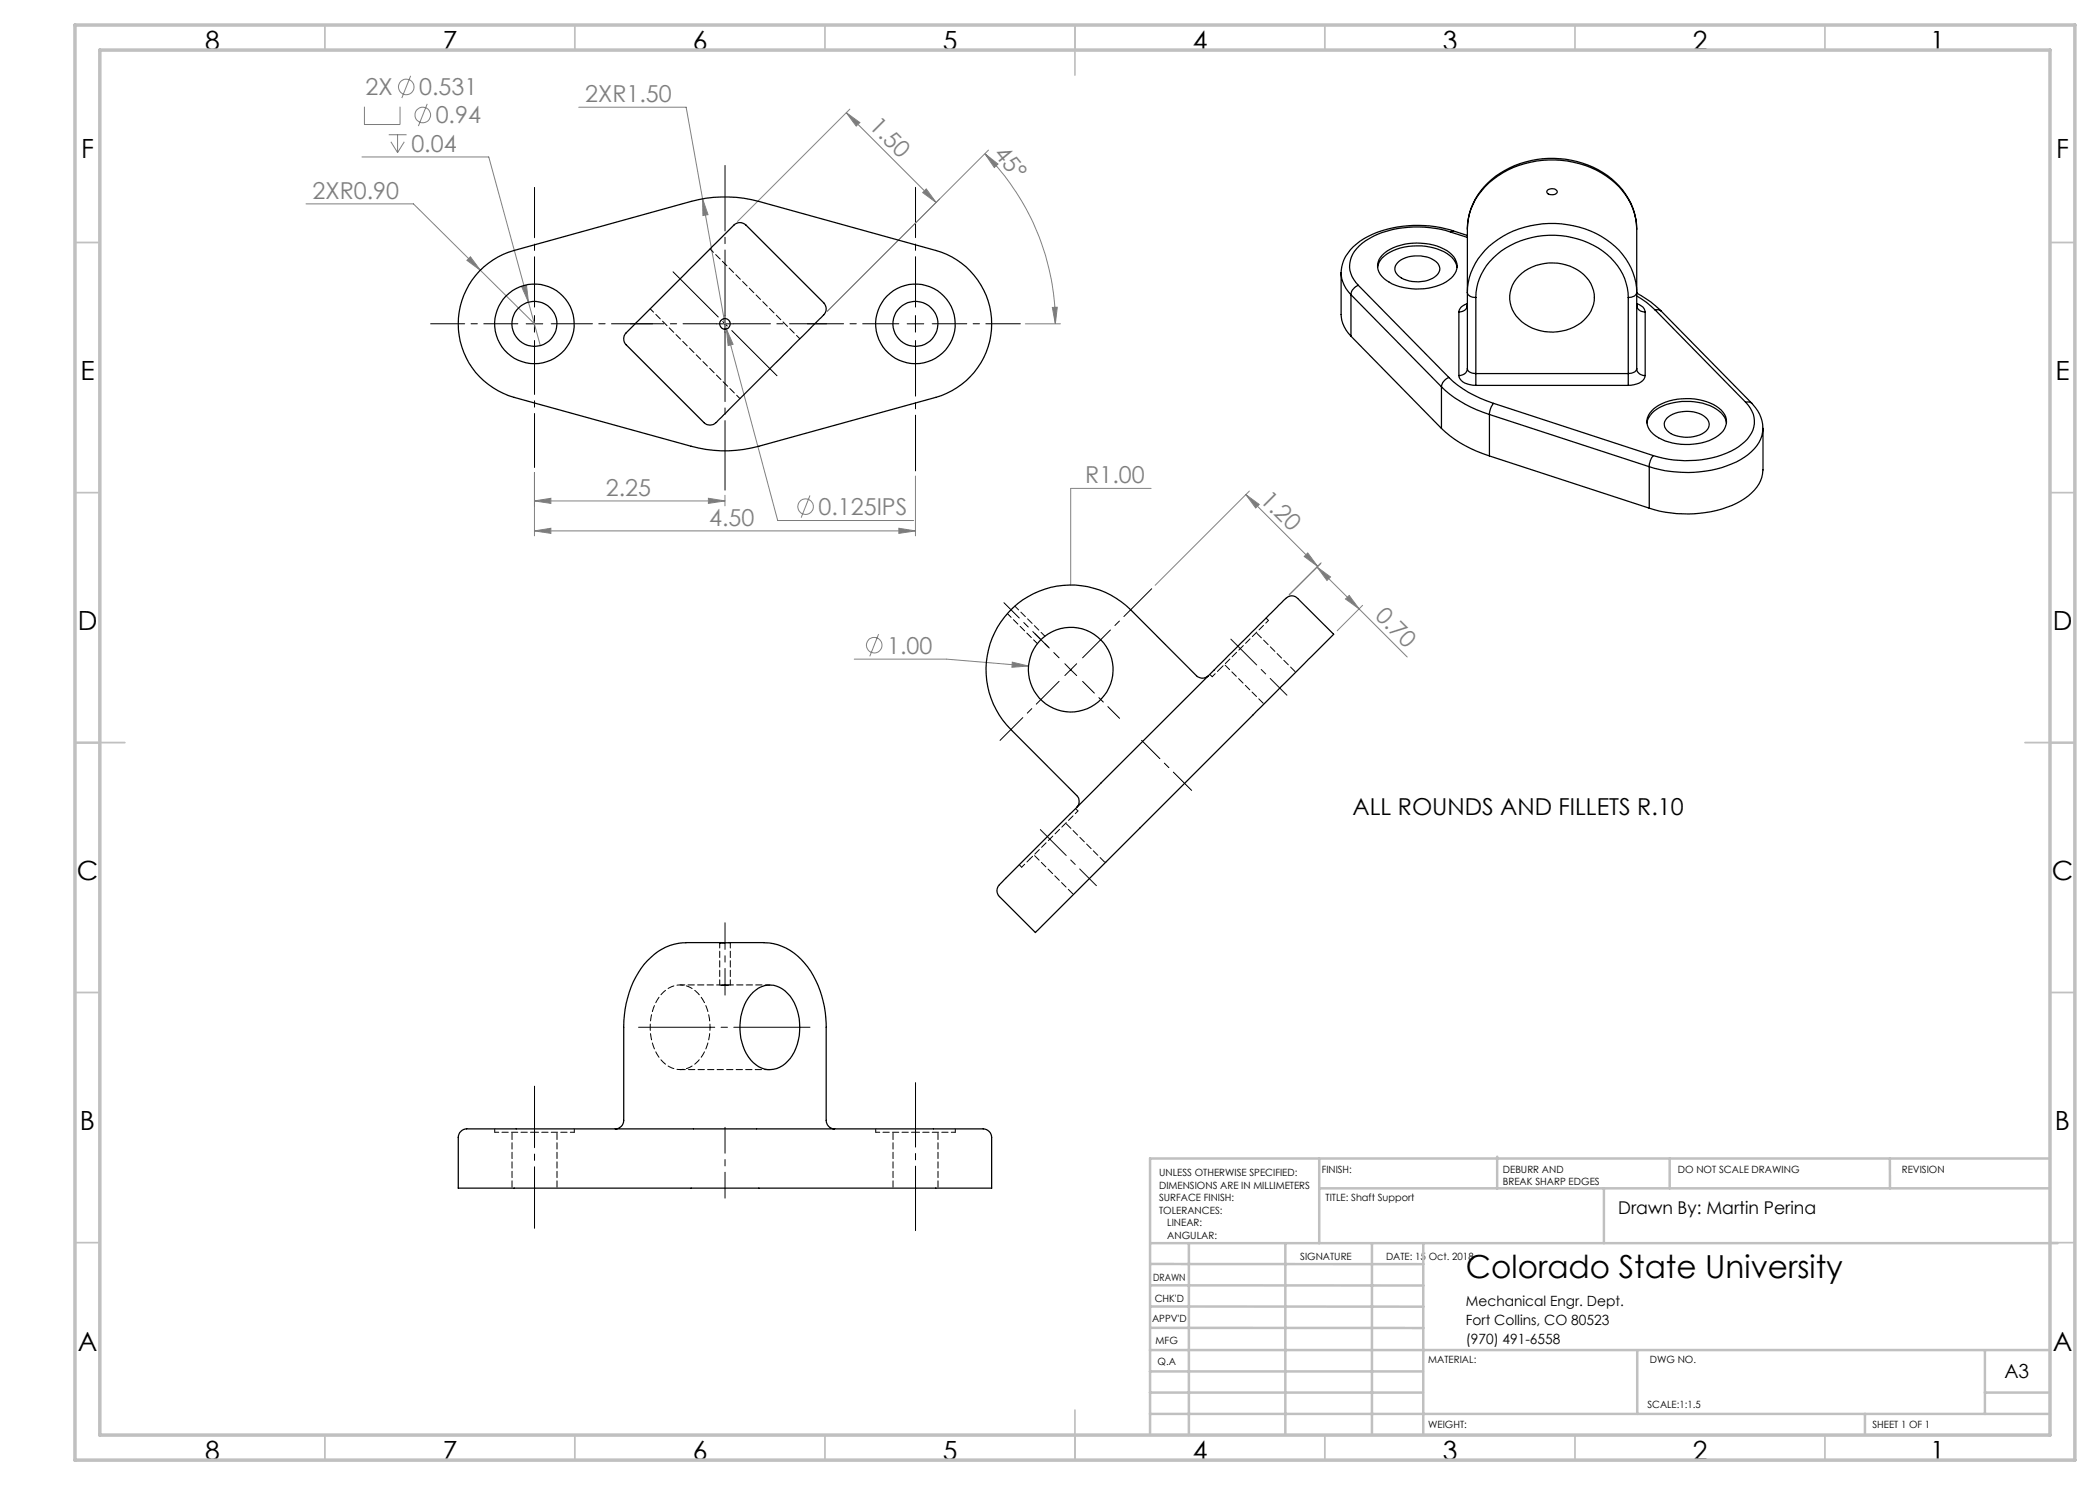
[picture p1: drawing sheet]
<svg xmlns="http://www.w3.org/2000/svg" width="420mm" height="297mm" viewBox="0 0 420 297" stroke-linecap="round" stroke-linejoin="round" font-family="sans-serif">
<g fill="none" stroke="#808080" stroke-width=".2">
<path d="M82.1 15.2l-1.7 4.4M72.4 31.4h25.4l10.3 37.7M72.9 21.3v3.6h7.1v-3.6M77.8 26.9h3.5M78.2 28.4l1.3 2.1M79.5 26.9v3.6M80.9 28.4l-1.4 2.1M85.4 20.8l-1.7 4.4M115.7 21.4h21.5l7.8 43.4M140.5 39.8l1.1 3.1-1 .2zM169.3 22.5l17.9 18M169.3 22.5l2.7 2-.8 .7z"/>
<path d="M170 21.8l-22.5 22.5M185.2 37.8l2 2.7-2.7-2zM197 30.8l2.6 2-.7 .7zM197 30.8a48.2 48.2 0 0 1 14.1 34M197.7 30l-32.2 32.3M61.2 40.8h21.5l24.2 24M93.4 52.1l.7-.7 2 2.6zM104.4 57.4l.9-.3 .4 3.3zM144.7 63.7l.6 2.1M145.3 65.8l1.3 3.1-1 .2zM145.3 65.8l10.2 38.3h27.2M205.1 64.8h7"/>
<path d="M210.5 61.5h1l-.4 3.3zM106.9 94.5v12.7M141.7 99.7l3.3 .5-3.3 .5zM145 99.1v2.1M162 99.1l-1.8 4.4M183.1 95.2v12M230.2 97.7h-16.1v19.3M249.2 98.9l2.6 2-.7 .7zM249.2 98.9l14.3 14.4M249.9 98.2l-18.9 18.8M106.9 100.2l3.3-.5v1zM106.9 106.2l3.3-.5v1z"/>
<path d="M106.9 100.2h38.1M106.9 106.2h76.2M179.8 105.7l3.3 .5-3.3 .5zM260.8 111.3l.7-.7 2 2.7zM263.4 113.4l2.7 2-.7 .7zM263.4 113.4l18 18M264.2 112.6l-6.4 6.4 6.3-6.3M269.1 119.8l.7-.7 2 2.7zM170.9 131.8h18.4l16.4 1.4M175.7 126.8l-1.7 4.5M202.5 132.4l3.2 .8-3.3 .3zM272.5 121.1l-5.1 5"/>
<circle cx="81.2" cy="17.4" r="1.55"/>
<circle cx="84.6" cy="23" r="1.55"/>
<circle cx="161.1" cy="101.3" r="1.56"/>
<circle cx="174.8" cy="129" r="1.55"/>
</g>
<path d="M106.9 217.2v28.5" fill="none" stroke="#000" stroke-width=".2" stroke-dasharray="15.2 1.3 1.3 1.3" stroke-dashoffset="2.9"/>
<path d="M228.3 148.1l10 10M145 225.5v14.1" fill="none" stroke="#000" stroke-width=".2" stroke-dasharray="15.2 1.3 1.3 1.3" stroke-dashoffset="10.1"/>
<path d="M183.1 216.5v29.6" fill="none" stroke="#000" stroke-width=".2" stroke-dasharray="15.2 1.3 1.3 1.3" stroke-dashoffset="2.3"/>
<path d="M127.7 205.5h34.3" fill="none" stroke="#000" stroke-width=".2" stroke-dasharray="15.2 1.3 1.3 1.3"/>
<path d="M145 199v-14.4" fill="none" stroke="#000" stroke-width=".2" stroke-dasharray="15.2 1.3 1.3 1.3" stroke-dashoffset="9.9"/>
<path d="M134.6 54.4l20.8 20.8" fill="none" stroke="#000" stroke-width=".2" stroke-dasharray="15.2 1.3 1.3 1.3" stroke-dashoffset="2.4"/>
<path d="M106.9 61.4v-23.9M183.1 61.4v-23.9" fill="none" stroke="#000" stroke-width=".2" stroke-dasharray="15.2 1.3 1.3 1.3" stroke-dashoffset="5.2"/>
<path d="M179.8 64.8h-18.3" fill="none" stroke="#000" stroke-width=".2" stroke-dasharray="15.2 1.3 1.3 1.3" stroke-dashoffset="8"/>
<path d="M183.1 68.1v26.1" fill="none" stroke="#000" stroke-width=".2" stroke-dasharray="15.2 1.3 1.3 1.3" stroke-dashoffset="4.1"/>
<path d="M186.4 64.8h17.7" fill="none" stroke="#000" stroke-width=".2" stroke-dasharray="15.2 1.3 1.3 1.3" stroke-dashoffset="8.3"/>
<path d="M103.6 64.8h-17.5" fill="none" stroke="#000" stroke-width=".2" stroke-dasharray="15.2 1.3 1.3 1.3" stroke-dashoffset="8.4"/>
<path d="M106.9 68.1v25.4" fill="none" stroke="#000" stroke-width=".2" stroke-dasharray="15.2 1.3 1.3 1.3" stroke-dashoffset="4.4"/>
<path d="M110.2 64.8h20.3" fill="none" stroke="#000" stroke-width=".2" stroke-dasharray="15.2 1.3 1.3 1.3" stroke-dashoffset="7"/>
<path d="M145 63.1v-30" fill="none" stroke="#000" stroke-width=".2" stroke-dasharray="15.2 1.3 1.3 1.3" stroke-dashoffset="2.1"/>
<path d="M143.3 64.8h-17.2" fill="none" stroke="#000" stroke-width=".2" stroke-dasharray="15.2 1.3 1.3 1.3" stroke-dashoffset="8.5"/>
<path d="M145 66.4v31.6" fill="none" stroke="#000" stroke-width=".2" stroke-dasharray="15.2 1.3 1.3 1.3" stroke-dashoffset="1.3"/>
<path d="M146.7 64.8h18.6" fill="none" stroke="#000" stroke-width=".2" stroke-dasharray="15.2 1.3 1.3 1.3" stroke-dashoffset="7.8"/>
<path d="M246.2 127.8l11.2 11.2M208.1 165.9l11.2 11.2" fill="none" stroke="#000" stroke-width=".2" stroke-dasharray="15.2 1.3 1.3 1.3" stroke-dashoffset="7.9"/>
<path d="M209.6 129.4l-8.8-8.9" fill="none" stroke="#000" stroke-width=".2" stroke-dasharray="15.2 1.3 1.3 1.3" stroke-dashoffset="10.9"/>
<path d="M216.5 131.6l13.8-13.9" fill="none" stroke="#000" stroke-width=".2" stroke-dasharray="15.2 1.3 1.3 1.3" stroke-dashoffset="7.4"/>
<path d="M211.8 131.6l-4.8-4.8" fill="none" stroke="#000" stroke-width=".2" stroke-dasharray="15.2 1.3 1.3 1.3" stroke-dashoffset="13.7"/>
<path d="M211.8 136.3l-11.8 11.8" fill="none" stroke="#000" stroke-width=".2" stroke-dasharray="15.2 1.3 1.3 1.3" stroke-dashoffset="8.8"/>
<path d="M216.5 136.3l7.4 7.4" fill="none" stroke="#000" stroke-width=".2" stroke-dasharray="15.2 1.3 1.3 1.3" stroke-dashoffset="11.9"/>
<path d="M105.2 64.8h3.3M106.9 63.1v3.3M143.3 64.8h3.3M145 63.1v3.3M181.4 64.8h3.3M183.1 63.1v3.3M213 132.7l2.3 2.4M215.3 132.7l-2.3 2.4" fill="none" stroke="#000" stroke-width=".2"/>
<g fill="none" stroke="#c0c0c0" stroke-width=".35">
<path d="M65 5v5M115 5v5M165 5v5M215 5v10M265 5v5M315 5v5M365 5v5M15 48.5h5M410 48.5h5M15 98.5h5M410 98.5h5M15 148.5h10"/>
<path d="M405 148.5h10M15 198.5h5M410 198.5h5M15 248.5h5M410 248.5h5M65 287v5M115 287v5M165 287v5M215 282v10M265 287v5M315 287v5M365 287v5"/>
</g>
<g fill="none" stroke="#c0c0c0" stroke-width=".5">
<path d="M263.8 231.7v16.9M263.8 237.7h146.2M299.4 231.3v6.4M320.8 237.7v10.9M333.9 231.7v6M378 231.7v6M410 231.7h-180v55.2M230.1 248.6h181.4M230.1 257.1h54.6M230.1 252.8h54.6M237.8 248.8v38.2M257.1 248.6v38.2"/>
<path d="M274.4 248.8v38.2M284.7 248.6v38.2M230 278.5h54.6M230 274.3h54.6M230 270h180M230 265.6h54.7M230.1 261.3h54.6M327.4 270v12.8M397 278.5h13M397 270v12.8M230 282.8h180M373 282.8v4.2"/>
</g>
<path d="M15 5h400v287h-400zM20 10h390v277h-390z" fill="none" stroke="#c0c0c0" stroke-width=".7"/>
<g fill="#808080">
<path d="M202.5 132.4l3.2 .8-3.3 .3z"/>
<path d="M210.5 61.5h1l-.4 3.3zM197 30.8l2.6 2-.7 .7z"/>
<path d="M185.2 37.8l2 2.7-2.7-2zM169.3 22.5l2.7 2-.8 .7z"/>
<path d="M104.4 57.4l1.3 3-.4-3.3zM145.3 65.8l.3 3.3 1-.2zM106.9 100.2l3.3-.5v1zM141.7 99.7l3.3 .5-3.3 .5zM106.9 106.2l3.3-.5v1zM179.8 105.7l3.3 .5-3.3 .5zM140.5 39.8l.1 3.3 1-.2zM93.4 52.1l2.7 1.9-2-2.6z"/>
<path d="M263.4 113.4l2.7 2-.7 .7zM269.1 119.8l.7-.7 2 2.7zM249.2 98.9l2.6 2-.7 .7zM260.8 111.3l.7-.7 2 2.7z"/>
</g>
<g fill="none" stroke="#000" stroke-width=".25">
<path d="M309.5 38.1a1.26 1.26 0 0 1 2 .3 1.3 1.3 0 0 1-2.1 .1zM95.9 54.2a15.6 15.6 0 0 1 6.9-4.1l35.4-9.8a26.1 26.1 0 0 1 13.6 0l35.3 9.8a15.2 15.2 0 0 1 11.2 14.7 15.2 15.2 0 0 1-11.2 14.7l-35.3 9.7a25.2 25.2 0 0 1-13.6 0l-35.4-9.7a15.3 15.3 0 0 1-6.9-25.3zM138 53.7l8.3-8.2a1.91 1.91 0 0 1 2.9-.5l15.5 15.6a1.96 1.96 0 0 1-.4 2.9l-15.5 15.4a61.1 61.1 0 0 1-6.2 6l-.9 .1-.9-.5-15.6-15.5a1.87 1.87 0 0 1 .5-2.9zM268.2 54.6v8.3a6.3 6.3 0 0 0 2 4.3M270.2 58.9l18.1 18.5M270.2 58.9v8.3M271.7 57.1a2.25 2.25 0 0 0-1.5 1.8M271.7 57.1l18.1 18.4M275.5 53.5a4.3 4.3 0 0 1 3.1-3.4 12 12 0 0 1 11.3 1 3.6 3.6 0 0 1 1.5 2.4M276.4 51a11.2 11.2 0 0 1 10.3-2 6.3 6.3 0 0 1 4.6 3.3 3.2 3.2 0 0 1-1.5 3.7 12 12 0 0 1-12.5 .1 3.2 3.2 0 0 1-.9-5.1zM279.5 52.6a6.4 6.4 0 0 1 8 .1 1.75 1.75 0 0 1-.6 2.7 6.6 6.6 0 0 1-7.4-.4 1.64 1.64 0 0 1 0-2.4zM290.1 46.4a21.3 21.3 0 0 0-16.2 1.3 6.3 6.3 0 0 0-3.9 6.3 5.8 5.8 0 0 0 1.7 3.1"/>
<path d="M290.1 46.4l3.4 1.1M290.7 46.2a23.2 23.2 0 0 0-17.9 1.5 8.6 8.6 0 0 0-4.6 6.9 6.5 6.5 0 0 0 2 4.3M290.7 46.2l-.6 .2M290.7 46.2l2.8 .9M293.5 45.8a13.8 13.8 0 0 1 8.5-12.3 19.2 19.2 0 0 1 21.9 3.7 12.6 12.6 0 0 1 3.4 8.6M293.5 45.8a13 13 0 0 1 7.1-11.2 19.6 19.6 0 0 1 23.2 2.8 12.6 12.6 0 0 1 3.5 8.4M293.5 45.8v27.9M295.2 59.5a1.47 1.47 0 0 1-1.7-1 13.1 13.1 0 0 1 7.1-11.2 19.6 19.6 0 0 1 23.2 2.8 12.3 12.3 0 0 1 3.5 8.6l-.5 .5-1.2 .3M295.2 59.5a12 12 0 0 1 6.9-10.4 17.7 17.7 0 0 1 20.1 2.5 11.1 11.1 0 0 1 3.4 7.9M295.2 59.5v15.2M303.8 55.2a9.6 9.6 0 0 1 14 .9 6.1 6.1 0 0 1-2.3 8.9 9.6 9.6 0 0 1-12.3-1.8 5.9 5.9 0 0 1 .6-8zM325.6 59.5v15.2"/>
<path d="M327.3 58.6l2.9 1.8 2 1.8M327.3 59.2a16.4 16.4 0 0 1 3.7 2.8M327.3 45.8v27.9M270.2 67.2l18.1 18.5M288.3 77.4a24 24 0 0 0 9.6 5.5M288.3 77.4v8.3M289.8 75.5a21.8 21.8 0 0 0 8.9 5.2M289.8 75.5a2.38 2.38 0 0 0-1.5 1.9M291.8 75.1a2.27 2.27 0 0 0 2.2 1.8l1.2 .2M291.8 62.4v12.7M293.4 61.3l.1-.3a1.53 1.53 0 0 1-1.7 1.4M293.5 73.7a1.47 1.47 0 0 0 1.7 1"/>
<path d="M293.5 73.7a1.53 1.53 0 0 1-1.7 1.4M293.5 60.7l-.5 .2a1.83 1.83 0 0 0-1.2 1.5M295.2 74.7v2.4M295.2 77.1h30.4M295.2 74.7h30.4M325.6 74.7v2.4M327.3 73.7a1.47 1.47 0 0 1-1.7 1M327.3 73.7a1.53 1.53 0 0 0 1.7 1.4M327.3 60.7l.5 .2a1.83 1.83 0 0 1 1.2 1.5M327.4 61.3l-.1-.3a1.53 1.53 0 0 0 1.7 1.4M329 75.1a2.72 2.72 0 0 1-2.8 1.9l-.6 .1M329 62.4v12.7"/>
<path d="M331 62h.9l.3 .2M331 62l18.1 18.5M332.2 62.2l18.1 18.4M288.3 85.7a23.5 23.5 0 0 0 9.6 5.5M297.9 82.9l31.9 10.4M297.9 82.9v8.3M297.9 91.2l31.9 10.4M298.7 80.7a3.5 3.5 0 0 0-.8 2.2M298.7 80.7l32 10.4M329.4 84.6a5 5 0 0 1 3.8-3.7 12 12 0 0 1 10.6 1.3l.4 .4a3.4 3.4 0 0 1 1.1 2M329.8 93.3a24 24 0 0 0 18.3-1.4 7.8 7.8 0 0 0 4.5-6.2v8.3a7.1 7.1 0 0 1-3.7 5.7 22.7 22.7 0 0 1-15.8 2.7l-3.3-.8M329.8 93.3v8.3"/>
<path d="M330.3 82.2a10.7 10.7 0 0 1 9.5-2.3 6.8 6.8 0 0 1 5.4 3.5 3.5 3.5 0 0 1-2.1 4.1 12.3 12.3 0 0 1-11.9-.3 3.1 3.1 0 0 1-.9-5zM330.7 91.1a3.4 3.4 0 0 0-.9 2.2M333.3 83.7a6.3 6.3 0 0 1 8.1 .1 1.89 1.89 0 0 1-1 3 6.7 6.7 0 0 1-7-.7 1.71 1.71 0 0 1-.1-2.4zM349.1 80.5a5.2 5.2 0 0 1-.1 7.8 17.8 17.8 0 0 1-13.1 3.8l-2.2-.2-3-.8M349.1 80.5l.9-.1 .3 .2M350.3 80.6a7.1 7.1 0 0 1 2.3 5.1M241.7 135.1a1.7 1.7 0 0 1-2.4 0l-13.2-13.1a16.9 16.9 0 0 0-23.9 0 16.9 16.9 0 0 0 0 23.9l13.1 13.2a1.66 1.66 0 0 1 0 2.4M199.9 176.9l56.3-56.2a3.9 3.9 0 0 1 2.1-1.5l.7 .1 .5 .4 7.2 7.2-59.6 59.6-7.2-7.2a1.7 1.7 0 0 1 0-2.4zM137.2 188.6a11.2 11.2 0 0 0-9.6 6 21.2 21.2 0 0 0-2.9 10.9v18.6a1.69 1.69 0 0 1-1.7 1.7M137.2 188.5h7.1M143.9 188.6h1.1zM150.6 198.4a4.8 4.8 0 0 1 7.4 .8 11.1 11.1 0 0 1 0 12.5 4.9 4.9 0 0 1-8.3-.3 10.8 10.8 0 0 1 .9-13z"/>
<path d="M152.8 188.5l-7.8 .1M152.8 188.6a10.8 10.8 0 0 1 8.7 4.8 20.6 20.6 0 0 1 3.7 12.1v18.6a1.69 1.69 0 0 0 1.7 1.7M92.1 226.3a3.6 3.6 0 0 1 2.8-.5h100.6a2.23 2.23 0 0 1 2.8 1.4v10.4h-106.6v-10.1l.1-.7z"/>
<circle cx="106.9" cy="64.8" r="4.5"/>
<circle cx="106.9" cy="64.8" r="8"/>
<circle cx="145" cy="64.8" r="1.06"/>
<circle cx="183.1" cy="64.8" r="4.5"/>
<circle cx="183.1" cy="64.8" r="8"/>
<circle cx="214.2" cy="133.9" r="8.5"/>
</g>
<path d="M145.8 188.5h.3h-1.1" fill="none" stroke="#000" stroke-width=".2" stroke-dasharray="1.3 .6" stroke-dashoffset=".7"/>
<path d="M142 205.5a8.8 8.8 0 0 0-4-8 4.8 4.8 0 0 0-6.3 2 10.8 10.8 0 0 0 1 13 4.7 4.7 0 0 0 7.4-.8 10.4 10.4 0 0 0 1.9-6.2" fill="none" stroke="#000" stroke-width=".2" stroke-dasharray="1.3 .6" stroke-dashoffset=".6"/>
<path d="M244.1 133.7l-1.7 1.6M204.3 173.4l1.7-1.6M145 197h1.1h-2.2h1.1" fill="none" stroke="#000" stroke-width=".2" stroke-dasharray="1.3 .6" stroke-dashoffset=".4"/>
<path d="M253.7 124.1l-9.6 9.6M206 171.8l9.6-9.6M98.9 226.5h8M106.9 226.5h8M183.1 226.5h-8M191.1 226.5h-8" fill="none" stroke="#000" stroke-width=".2" stroke-dasharray="1.3 .6" stroke-dashoffset=".5"/>
<path d="M130 61.8l18 17.9M160 67.7l-18-17.9M242 134.9l.4 .4M253.7 124.1l-.5-.5M203.9 173l.4 .4M215.6 162.2l-.5-.5M144.3 197h-8.3M154 197h-8.2M98.9 225.8v.7M114.9 226.5v-.7M175.1 225.8v.7M191.1 226.5v-.7" fill="none" stroke="#000" stroke-width=".2" stroke-dasharray="1.3 .6" stroke-dashoffset=".3"/>
<path d="M201.5 122.7l6 6M209 127.2l-6-6M143.9 188.5v8.5M146.1 197v-8.5M136 213.9h18" fill="none" stroke="#000" stroke-width=".2" stroke-dasharray="1.3 .6" stroke-dashoffset=".2"/>
<path d="M244.9 132.9l7.9 7.9M259.1 134.4l-7.9-7.9M206.8 171l7.9 7.9M221 172.5l-7.9-7.9M102.4 226.5v11.1M111.4 237.6v-11.1M178.6 226.5v11.1M187.6 237.6v-11.1" fill="none" stroke="#000" stroke-width=".2" stroke-dasharray="1.3 .6" stroke-dashoffset="-.2"/>
<text font-size="6.3" x="293.2" y="255.5">Colorado State University</text>
<g font-size="5.3">
<text x="41" y="9.9">8</text>
<text x="88.5" y="9.9">7</text>
<text x="138.5" y="9.9">6</text>
<text x="188.5" y="9.9">5</text>
<text x="238.5" y="9.9">4</text>
<text x="288.5" y="9.9">3</text>
<text x="338.5" y="9.9">2</text>
<text x="386" y="9.9">1</text>
<text x="16.2" y="31.7">F</text>
<text x="411.2" y="31.7">F</text>
<text x="16.1" y="75.9">E</text>
<text x="411.1" y="75.9">E</text>
<text x="15.5" y="125.9">D</text>
<text x="410.5" y="125.9">D</text>
<text x="15.4" y="175.9">C</text>
<text x="410.4" y="175.9">C</text>
<text x="16" y="225.9">B</text>
<text x="411" y="225.9">B</text>
<text x="15.5" y="270.2">A</text>
<text x="410.5" y="270.2">A</text>
<text x="41" y="291.9">8</text>
<text x="88.5" y="291.9">7</text>
<text x="138.5" y="291.9">6</text>
<text x="188.5" y="291.9">5</text>
<text x="238.5" y="291.9">4</text>
<text x="288.5" y="291.9">3</text>
<text x="338.5" y="291.9">2</text>
<text x="386" y="291.9">1</text>
</g>
<g font-size="4.7" fill="#808080">
<text x="73.1" y="19.1">2X</text>
<text x="83.8" y="19.1">0.531</text>
<text x="117" y="20.4">2XR1.50</text>
<text x="87.1" y="24.7">0.94</text>
<text x="173.7" y="25.4" transform="rotate(45 173.7 25.4)">1.50</text>
<text x="82.3" y="30.3">0.04</text>
<text x="198.6" y="30.7" transform="rotate(50 198.6 30.7)">45°</text>
<text x="62.5" y="39.7">2XR0.90</text>
<text x="121.2" y="99.1">2.25</text>
<text x="217" y="96.6">R1.00</text>
<text x="251.8" y="100.1" transform="rotate(45 251.8 100.1)">1.20</text>
<text x="141.8" y="105.1">4.50</text>
<text x="163.7" y="103">0.125IPS</text>
<text x="274.9" y="123.4" transform="rotate(45 274.9 123.4)">0.70</text>
<text x="177.4" y="130.7">1.00</text>
</g>
<text font-size="4.7" x="270.5" y="163.1">ALL ROUNDS AND FILLETS R.10</text>
<text font-size="3.9" x="400.9" y="275.5">A3</text>
<text font-size="3.5" x="323.6" y="242.7">Drawn By: Martin Perina</text>
<g font-size="2.8">
<text x="293.2" y="261.1">Mechanical Engr. Dept.</text>
<text x="293.2" y="264.9">Fort Collins, CO 80523</text>
<text x="293.2" y="268.7">(970) 491-6558</text>
</g>
<g font-size="2">
<text x="231.8" y="235.2">UNLESS OTHERWISE SPECIFIED:</text>
<text x="231.8" y="237.7">DIMENSIONS ARE IN MILLIMETERS</text>
<text x="264.4" y="234.6">FINISH:</text>
<text x="300.6" y="234.6">DEBURR AND</text>
<text x="300.6" y="237.1">BREAK SHARP EDGES</text>
<text x="335.6" y="234.6">DO NOT SCALE DRAWING</text>
<text x="380.4" y="234.6">REVISION</text>
<text x="231.8" y="240.2">SURFACE FINISH:</text>
<text x="231.8" y="242.7">TOLERANCES:</text>
<text x="233.4" y="245.2">LINEAR:</text>
<text x="265.1" y="240.2">TITLE: Shaft Support</text>
<text x="233.5" y="247.7">ANGULAR:</text>
<text x="260" y="251.9">SIGNATURE</text>
<text x="277.2" y="251.9">DATE: 15 Oct. 2018</text>
<text x="230.6" y="256.1">DRAWN</text>
<text x="230.9" y="260.3">CHK'D</text>
<text x="230.4" y="264.4">APPV'D</text>
<text x="231.1" y="268.8">MFG</text>
<text x="231.5" y="273">Q.A</text>
<text x="285.6" y="272.5">MATERIAL:</text>
<text x="330" y="272.5">DWG NO.</text>
<text x="329.5" y="281.7">SCALE:1:1.5</text>
<text x="285.6" y="285.5">WEIGHT:</text>
<text x="374.5" y="285.6">SHEET 1 OF 1</text>
</g>
</svg>
